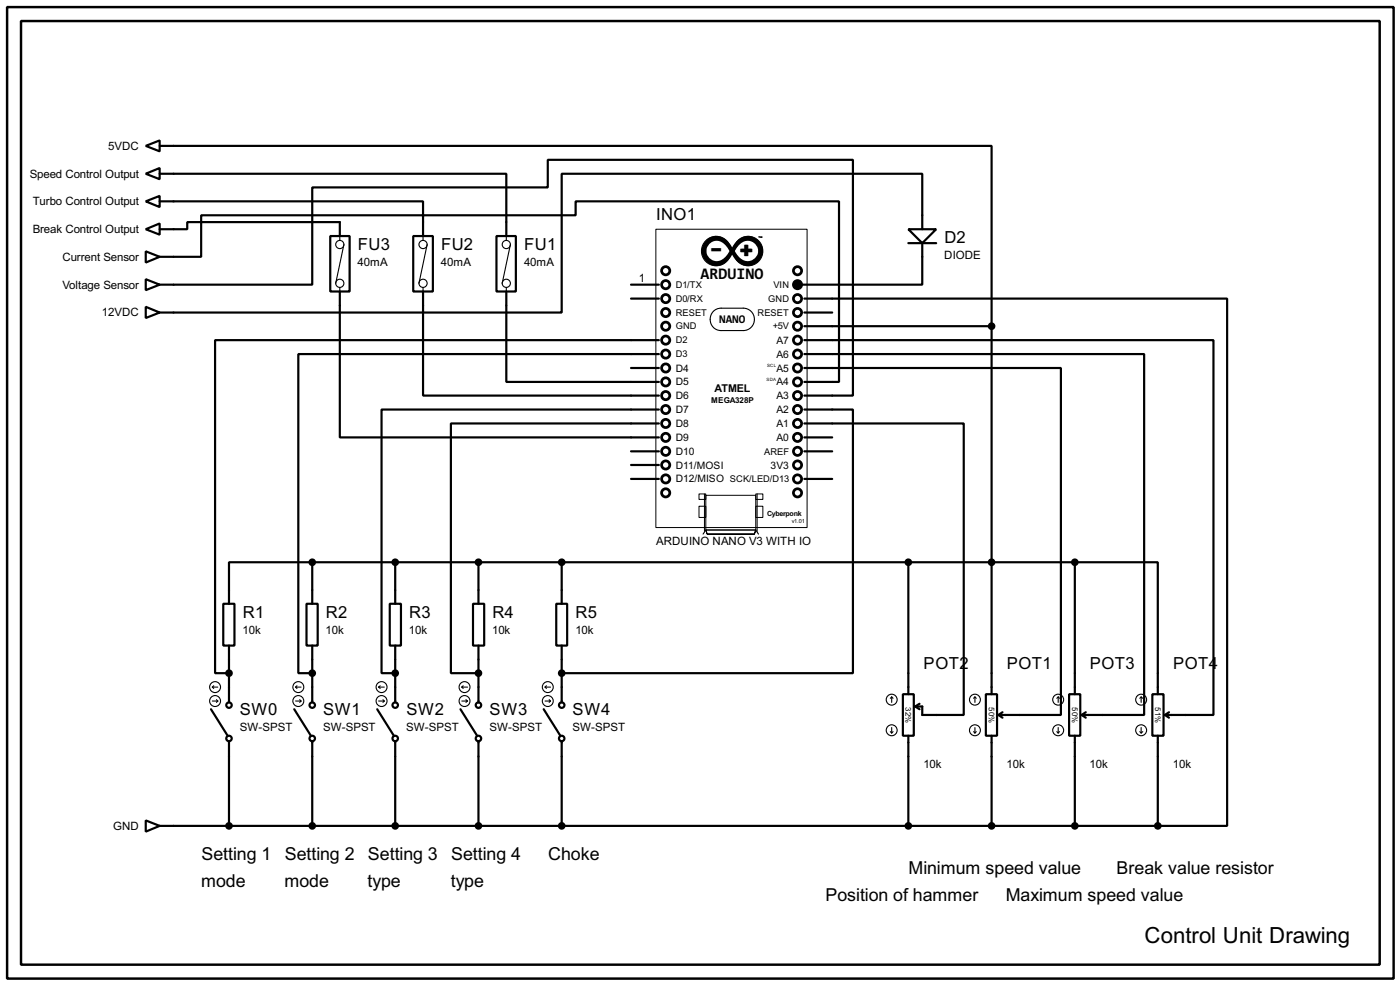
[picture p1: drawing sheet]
<svg xmlns="http://www.w3.org/2000/svg" width="256mm" height="180mm" viewBox="0 0 256 180" stroke-linecap="round" stroke-linejoin="round" font-family="sans-serif">
<g fill="none" stroke="#000" stroke-width=".4">
<path d="M26.7 31.8l2.6-1v2zM26.7 26.7l2.6-1v2zM26.7 36.9l2.6-1v2zM29.3 31.8h63.5v11.4M29.3 26.7h152.4v33M29.3 36.9h48.2v6.3M26.7 56.2l2.6 1-2.6 1zM26.7 51.1l2.6 1-2.6 1zM26.7 46l2.6 1-2.6 1.1zM26.7 42l2.6-1.1v2.1zM29.3 42h5v-1.3h28v2.5M29.3 47h7.6v-7.6h68.6v-2.5h48.2v33h-6.3"/>
<path d="M29.3 52.1h27.9v-17.8h43.2v-5h55.9v43.1h-8.9M60.5 43.2h3.6v10.2h-3.6zM62.3 53.4v26.7h58.4M75.7 43.2h3.6v10.2h-3.6zM77.5 53.4v19h43.2M91 43.2h3.5v10.2h-3.5zM92.8 53.4v16.5h27.9M115.6 52.1h5.1M115.6 54.7h5.1M129.2 45.7a2.11 2.11 0 0 0 1.2 2.1 2.11 2.11 0 0 0 2.3-.4l.7-.7 .6-1M129.2 46.2a2.11 2.11 0 0 1 1.2-2.1 2.11 2.11 0 0 1 2.3 .3l.7 .8 .6 1M134.3 45.7a3.1 3.1 0 0 0 3.2 2.2 2.18 2.18 0 0 0 1.6-2.2"/>
<path d="M134.3 46.2a3.1 3.1 0 0 1 3.2-2.3 2.19 2.19 0 0 1 1.6 2.3M147.4 54.7h77.4v96.5h-12.7M147.4 59.7h34.3M147.4 57.2h5.1M166.4 42h5.1l-2.5 2.5zM166.4 44.5h5.1M169 42v-10.2h-66.1v25.4h-73.6M169 44.5v7.6h-22.9M181.7 59.7v67.4M115.6 67.4h5.1M120.7 62.3h-81.3v60.9h2.6M120.7 64.8h-66v58.4h2.5"/>
<path d="M120.7 75h-50.8v48.2h2.5M120.7 77.5h-38.1v45.7h5.1M147.4 67.4h47v63.5h-11.5M147.4 75h8.9v48.2h-53.4M147.4 77.5h29.2v53.4h-7.6v-1.6h-1.3M147.4 64.8h62.2v66.1h-11.4M147.4 62.3h74.9v68.6h-8.9M115.6 82.6h5.1M115.6 85.1h5.1M115.6 87.7h5.1M147.4 80.1h5.1M147.4 82.6h5.1"/>
<path d="M147.4 87.7h5.1M40.9 110.5h2.1v7.7h-2.1zM42 118.2v10.4M56.2 110.5h2v7.7h-2zM57.2 102.9h-15.2v7.6M57.2 102.9v7.6M57.2 118.2v10.4M57.2 102.9h139.7M71.4 110.5h2.1v7.7h-2.1zM72.4 102.9v7.6M72.4 118.2v10.4M86.7 110.5h2v7.7h-2z"/>
<path d="M87.7 102.9v7.6M87.7 118.2v10.4M101.9 110.5h2v7.7h-2zM102.9 102.9v7.6M102.9 118.2v10.4M166.4 102.9v24.2M196.9 102.9h15.2v24.2M196.9 102.9v24.2M38.7 129.8l3 4.9M42 135.7v15.5M53.9 129.8l3.1 4.9M57.2 135.7v15.5"/>
<path d="M69.1 129.8l3.1 4.9M72.4 135.7v15.5M84.4 129.8l3 4.9M87.7 135.7v15.5M99.6 129.8l3.1 4.9M102.9 135.7v15.5M165.4 127.1h2v7.6h-2zM166.4 134.7v16.5M167.7 129.3l.8 .5M168.5 128.8l-.8 .5M180.6 127.1h2.1v7.6h-2.1zM181.7 134.7v16.5"/>
<path d="M182.9 130.9l.8 .5M183.7 130.4l-.8 .5M195.9 127.1h2v7.6h-2zM196.9 134.7v16.5M198.2 130.9l.7 .5M198.9 130.4l-.7 .5M211.1 127.1h2.1v7.6h-2.1zM212.1 134.7v16.5M213.4 130.9l.8 .5M214.2 130.4l-.8 .5M26.7 150.2l2.6 1-2.6 1zM29.3 151.2h182.8"/>
<circle cx="41.9" cy="129.1" r=".5"/>
<circle cx="41.9" cy="135.2" r=".5"/>
<circle cx="57.2" cy="129.1" r=".5"/>
<circle cx="57.2" cy="135.2" r=".5"/>
<circle cx="72.4" cy="135.2" r=".5"/>
<circle cx="72.4" cy="129.1" r=".5"/>
<circle cx="87.6" cy="135.2" r=".5"/>
<circle cx="87.6" cy="129.1" r=".5"/>
<circle cx="102.9" cy="129.1" r=".5"/>
<circle cx="102.9" cy="135.2" r=".5"/>
</g>
<g fill="none" stroke="#000" stroke-width=".2">
<path d="M62.3 43.2v.8M62.3 52.6v.8M63 44.8l-1.5 7.1M77.5 43.2v.8M77.5 52.6v.8M78.3 44.8l-1.5 7.1M92.8 43.2v.8M92.8 52.6v.8M93.5 44.8l-1.5 7.1M130.7 57l.9-.5 .5-.1h4.1a2.05 2.05 0 0 1 2 2.1 2.05 2.05 0 0 1-2 2h-4.1a2.06 2.06 0 0 1-1.9-1.3 2.06 2.06 0 0 1 .5-2.2zM129.3 97l-.5 .8M138.5 97l.5 .8"/>
<path d="M38.9 128.3h1M38.9 125.8h1M38.9 125.8l.3 .2M39.2 125.5l-.3 .3M39.7 128.1l.2 .2M39.9 128.3l-.2 .3M54.2 128.3h1M54.2 125.8h1M54.2 125.8l.2 .2M54.4 125.5l-.2 .3M54.9 128.1l.3 .2M55.2 128.3l-.3 .3"/>
<path d="M69.4 128.3h1M69.4 125.8h1M69.4 125.8l.3 .2M69.7 125.5l-.3 .3M70.2 128.1l.2 .2M70.4 128.3l-.2 .3M84.6 128.3h1.1M84.6 125.8l.3 .2M84.6 125.8h1.1M84.9 125.5l-.3 .3M85.4 128.1l.3 .2M85.7 128.3l-.3 .3"/>
<path d="M99.9 128.3h1M99.9 125.8h1M99.9 125.8l.2 .2M100.1 125.5l-.2 .3M100.6 128.1l.3 .2M100.9 128.3l-.3 .3M163.1 133.9l.3 .3M163.4 127.6v1M163.4 133.2v1M163.4 127.6l-.3 .2M163.4 127.6l.2 .2M163.6 133.9l-.2 .3"/>
<path d="M178.4 133.9l.2 .3M178.6 127.6v1M178.6 133.2v1M178.6 127.6l-.2 .2M178.6 127.6l.3 .2M178.9 133.9l-.3 .3M193.6 133.9l.3 .3M193.9 127.6v1M193.9 133.2v1M193.9 127.6l-.3 .2M193.9 127.6l.2 .2M194.1 133.9l-.2 .3"/>
<path d="M208.8 133.9l.3 .3M209.1 127.6v1M209.1 133.2v1M209.1 127.6l-.3 .2M209.1 127.6l.3 .2M209.4 133.9l-.3 .3"/>
<circle cx="62.2" cy="51.9" r=".75"/>
<circle cx="62.2" cy="44.8" r=".75"/>
<circle cx="77.5" cy="51.9" r=".75"/>
<circle cx="77.5" cy="44.8" r=".75"/>
<circle cx="92.7" cy="51.9" r=".75"/>
<circle cx="92.7" cy="44.8" r=".75"/>
<circle cx="39.4" cy="125.8" r="1"/>
<circle cx="39.4" cy="128.3" r="1"/>
<circle cx="54.6" cy="128.3" r="1"/>
<circle cx="54.6" cy="125.8" r="1"/>
<circle cx="69.9" cy="128.3" r="1"/>
<circle cx="69.9" cy="125.8" r="1"/>
<circle cx="85.1" cy="128.3" r="1"/>
<circle cx="85.1" cy="125.8" r="1"/>
<circle cx="100.3" cy="128.3" r="1"/>
<circle cx="100.3" cy="125.8" r="1"/>
<circle cx="163.3" cy="133.7" r="1"/>
<circle cx="163.3" cy="128.1" r="1"/>
<circle cx="178.6" cy="128.1" r="1"/>
<circle cx="178.6" cy="133.7" r="1"/>
<circle cx="193.8" cy="133.7" r="1"/>
<circle cx="193.8" cy="128.1" r="1"/>
<circle cx="209" cy="133.7" r="1"/>
<circle cx="209" cy="128.1" r="1"/>
</g>
<g fill="#000" stroke="#000" stroke-width=".4">
<circle cx="146.1" cy="52.1" r=".5"/>
<circle cx="181.6" cy="59.7" r=".5"/>
<circle cx="57.2" cy="102.9" r=".5"/>
<circle cx="72.4" cy="102.9" r=".5"/>
<circle cx="87.6" cy="102.9" r=".5"/>
<circle cx="102.9" cy="102.9" r=".5"/>
<circle cx="166.4" cy="102.9" r=".5"/>
<circle cx="181.6" cy="102.9" r=".5"/>
<circle cx="196.9" cy="102.9" r=".5"/>
<circle cx="41.9" cy="123.2" r=".5"/>
<circle cx="57.2" cy="123.2" r=".5"/>
<circle cx="72.4" cy="123.2" r=".5"/>
<circle cx="87.6" cy="123.2" r=".5"/>
<circle cx="102.9" cy="123.2" r=".5"/>
<circle cx="41.9" cy="151.2" r=".5"/>
<circle cx="57.2" cy="151.2" r=".5"/>
<circle cx="72.4" cy="151.2" r=".5"/>
<circle cx="87.6" cy="151.2" r=".5"/>
<circle cx="102.9" cy="151.2" r=".5"/>
<circle cx="166.4" cy="151.2" r=".5"/>
<circle cx="181.6" cy="151.2" r=".5"/>
<circle cx="196.9" cy="151.2" r=".5"/>
<circle cx="212.1" cy="151.2" r=".5"/>
</g>
<path d="M1.3 1.3h254v177.8h-254zM3.9 3.9h248.9v172.7h-248.9z" fill="none" stroke="#000" stroke-width=".45"/>
<g fill="none" stroke="#000" stroke-width=".18">
<path d="M120.2 42h27.7v54.6h-27.7zM128.1 90.4h1.2v1h-1.2zM128.1 92.7h1.2v2h-1.2zM129.1 90.4v6.9M129.3 90.7h9.2v6.3h-9.2zM129.3 97l.3 .8h8.6l.3-.8-.3 .8h-8.6zM129.3 97h9.2M138.5 90.4h1.3v1h-1.3zM138.5 92.7h1.3v2h-1.3zM138.7 90.4v6.9"/>
<circle cx="131.2" cy="46" r="2.7"/>
<circle cx="137" cy="46" r="2.7"/>
</g>
<g fill="none" stroke="#000" stroke-width=".5">
<circle cx="121.9" cy="57.2" r=".75"/>
<circle cx="121.9" cy="54.7" r=".75"/>
<circle cx="121.9" cy="52.1" r=".75"/>
<circle cx="121.9" cy="59.7" r=".75"/>
<circle cx="121.9" cy="49.6" r=".75"/>
<circle cx="146.1" cy="59.7" r=".75"/>
<circle cx="146.1" cy="54.7" r=".75"/>
<circle cx="146.1" cy="57.2" r=".75"/>
<circle cx="146.1" cy="52.1" r=".75"/>
<circle cx="146.1" cy="49.6" r=".75"/>
<circle cx="121.9" cy="72.4" r=".75"/>
<circle cx="121.9" cy="67.4" r=".75"/>
<circle cx="121.9" cy="75" r=".75"/>
<circle cx="121.9" cy="77.5" r=".75"/>
<circle cx="121.9" cy="64.8" r=".75"/>
<circle cx="121.9" cy="69.9" r=".75"/>
<circle cx="121.9" cy="62.3" r=".75"/>
<circle cx="146.1" cy="69.9" r=".75"/>
<circle cx="146.1" cy="77.5" r=".75"/>
<circle cx="146.1" cy="67.4" r=".75"/>
<circle cx="146.1" cy="64.8" r=".75"/>
<circle cx="146.1" cy="62.3" r=".75"/>
<circle cx="146.1" cy="75" r=".75"/>
<circle cx="146.1" cy="72.4" r=".75"/>
<circle cx="121.9" cy="85.1" r=".75"/>
<circle cx="121.9" cy="82.6" r=".75"/>
<circle cx="121.9" cy="87.7" r=".75"/>
<circle cx="121.9" cy="90.2" r=".75"/>
<circle cx="121.9" cy="80.1" r=".75"/>
<circle cx="146.1" cy="87.7" r=".75"/>
<circle cx="146.1" cy="82.6" r=".75"/>
<circle cx="146.1" cy="80.1" r=".75"/>
<circle cx="146.1" cy="85.1" r=".75"/>
<circle cx="146.1" cy="90.2" r=".75"/>
</g>
<path d="M129 45.5a2.36 2.36 0 0 0 1.1 2.5 2.36 2.36 0 0 0 2.8-.3l.7-.8 .7-1.2M134 46.2a3.5 3.5 0 0 1 3.5-2.7 2.44 2.44 0 0 1 1.9 3M134.3 46.2a3.5 3.5 0 0 0-3.5-2.7 2.39 2.39 0 0 0-1.8 3M139.4 45.5a2.39 2.39 0 0 1-1.2 2.5 2.39 2.39 0 0 1-2.8-.3l-.7-.8-.7-1.2" fill="none" stroke="#000" stroke-width=".65"/>
<text font-size="7.9" x="130.1" y="47.7">-</text>
<text font-size="5.5" x="135.6" y="47.2">+</text>
<text font-size="4.6" x="209.7" y="172.6">Control Unit Drawing</text>
<g font-size="3.7">
<text x="36.9" y="157.4">Setting 1 Setting 2 Setting 3 Setting 4</text>
<text x="100.4" y="157.4">Choke</text>
<text x="166.5" y="159.9">Minimum speed value</text>
<text x="204.6" y="159.9">Break value resistor</text>
<text x="36.9" y="162.4">mode</text>
<text x="52.1" y="162.4">mode</text>
<text x="67.4" y="162.4">type</text>
<text x="82.6" y="162.4">type</text>
<text x="151.2" y="165">Position of hammer</text>
<text x="184.3" y="165">Maximum speed value</text>
</g>
<text font-size="3.5" x="128.3" y="51">ARDUINO</text>
<g font-size="3.4">
<text x="120.2" y="40.2">INO1</text>
<text x="65.6" y="45.8">FU3</text>
<text x="80.8" y="45.8">FU2</text>
<text x="96.1" y="45.8">FU1</text>
<text x="173" y="44.5">D2</text>
<text x="44.5" y="113.1">R1</text>
<text x="59.7" y="113.1">R2</text>
<text x="75" y="113.1">R3</text>
<text x="90.2" y="113.1">R4</text>
<text x="105.5" y="113.1">R5</text>
<text x="169.2" y="122.4">POT2</text>
<text x="184.5" y="122.4">POT1</text>
<text x="199.7" y="122.4">POT3</text>
<text x="214.9" y="122.4">POT4</text>
<text x="44" y="130.9">SW0</text>
<text x="59.2" y="130.9">SW1</text>
<text x="74.5" y="130.9">SW2</text>
<text x="89.7" y="130.9">SW3</text>
<text x="104.9" y="130.9">SW4</text>
</g>
<text font-size="2.6" x="131.8" y="59.2">NANO</text>
<g font-size="2.4">
<text x="19.8" y="27.4">5VDC</text>
<text x="5.4" y="32.5">Speed Control Output</text>
<text x="6" y="37.6">Turbo Control Output</text>
<text x="6" y="42.7">Break Control Output</text>
<text x="11.4" y="47.7">Current Sensor</text>
<text x="173" y="47.4">DIODE</text>
<text x="11.4" y="52.8">Voltage Sensor</text>
<text x="65.5" y="48.7">40mA</text>
<text x="80.8" y="48.7">40mA</text>
<text x="96" y="48.7">40mA</text>
<text x="117" y="51.7">1</text>
<text x="18.7" y="57.9">12VDC</text>
<text x="120.2" y="99.8">ARDUINO NANO V3 WITH IO</text>
<text x="44.5" y="116.1">10k</text>
<text x="59.7" y="116.1">10k</text>
<text x="74.9" y="116.1">10k</text>
<text x="90.2" y="116.1">10k</text>
<text x="105.4" y="116.1">10k</text>
<text x="43.9" y="133.8">SW-SPST</text>
<text x="59.2" y="133.8">SW-SPST</text>
<text x="74.4" y="133.8">SW-SPST</text>
<text x="89.7" y="133.8">SW-SPST</text>
<text x="104.9" y="133.8">SW-SPST</text>
<text x="169.2" y="140.6">10k</text>
<text x="184.4" y="140.6">10k</text>
<text x="199.6" y="140.6">10k</text>
<text x="214.9" y="140.6">10k</text>
<text x="20.7" y="151.9">GND</text>
</g>
<text font-size="2.2" x="130.9" y="71.8">ATMEL</text>
<g font-size="2.1">
<text x="142.2" y="65.5">A6</text>
<text x="142.2" y="62.9">A7</text>
<text x="123.8" y="68">D4</text>
<text x="123.8" y="70.6">D5</text>
<text x="142.2" y="68">A5</text>
<text x="142.2" y="70.6">A4</text>
<text x="123.8" y="73">D6</text>
<text x="123.8" y="75.6">D7</text>
<text x="142.2" y="73">A3</text>
<text x="142.2" y="75.6">A2</text>
<text x="123.8" y="78.2">D8</text>
<text x="123.8" y="80.7">D9</text>
<text x="123.8" y="83.3">D10</text>
<text x="142.2" y="78.2">A1</text>
<text x="142.2" y="80.7">A0</text>
<text x="123.8" y="85.7">D11/MOSI</text>
<text x="123.8" y="88.3">D12/MISO SCK/LED/D13</text>
<text x="141.2" y="85.7">3V3</text>
</g>
<g font-size="1.9">
<text x="123.8" y="52.7">D1/TX</text>
<text x="141.7" y="52.7">VIN</text>
<text x="123.8" y="55.3">D0/RX</text>
<text x="123.8" y="57.8">RESET</text>
<text x="138.8" y="57.8">RESET</text>
<text x="140.7" y="55.3">GND</text>
<text x="123.8" y="60.3">GND</text>
<text x="123.8" y="62.8">D2</text>
<text x="123.8" y="65.4">D3</text>
<text x="141.6" y="60.3">+5V</text>
<text x="140" y="83.2">AREF</text>
</g>
<text font-size="1.7" x="130.3" y="73.7">MEGA328P</text>
<g font-size="1.6">
<text x="165.9" y="129.5" transform="rotate(90 165.9 129.5)">32%</text>
<text x="181.2" y="129.5" transform="rotate(90 181.2 129.5)">50%</text>
<text x="196.4" y="129.5" transform="rotate(90 196.4 129.5)">50%</text>
<text x="211.6" y="129.5" transform="rotate(90 211.6 129.5)">51%</text>
</g>
<text font-size="1.5" x="140.5" y="94.4">Cyberponk</text>
<text font-size="1.2" x="145.1" y="95.7">v1.01</text>
<g font-size=".9">
<text x="140.4" y="69.7">SDA</text>
<text x="140.5" y="67.2">SCL</text>
</g>
<text font-size=".5" x="139" y="43.6">TM</text>
</svg>
